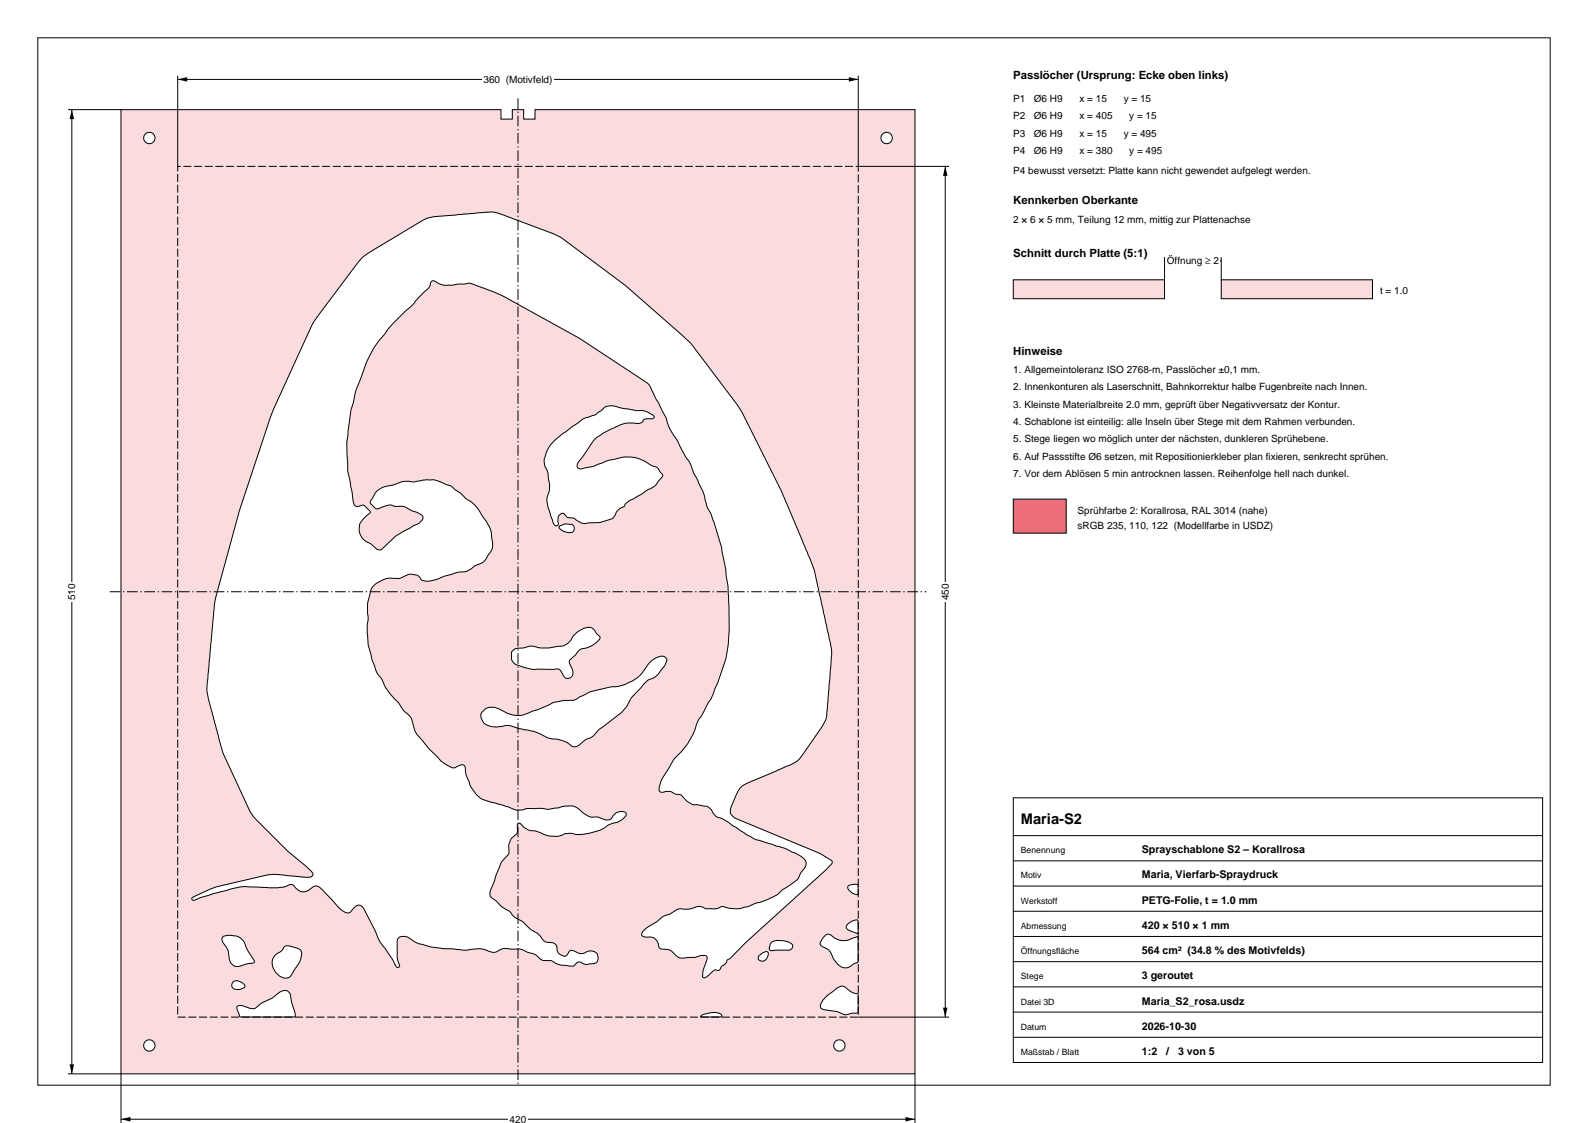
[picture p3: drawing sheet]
<svg xmlns="http://www.w3.org/2000/svg" width="420mm" height="297mm" viewBox="0 0 420 297" stroke-linecap="round" stroke-linejoin="round" font-family="sans-serif">
<path d="M10 10h400v277h-400z" fill="none" stroke="#000" stroke-width=".26"/>
<path d="M32 29v255h210v-255h-100.5v2.5h-3v-2.5h-3v2.5h-3v-2.5zM148 139.1a3.5 3.5 0 0 1 3.7-.1 1.23 1.23 0 0 1-.1 1.6 1.23 1.23 0 0 1-1.5 .2 2.54 2.54 0 0 1-2.2-1.5zM95.9 68.1l2-1.5 13.6-8.2 1.6-.7 1.8-.4 13.4-1.2h2.4l1.7 .5 13.6 5.1 2.7 1.3 16.7 12.5 15.1 13.3 2.4 2.3 11.9 15.7 1.6 2.5 10.2 20.4 7.7 18.3 1.1 3.1 4.2 19 .4 2.2-1.4 17.1-.2 1-1 1.8-5.2 7.6-1.5 1.6-1.9 1-11.3 4.8a5.4 5.4 0 0 0-3.1 3.8l-.4 .9a4.1 4.1 0 0 0-.7 3.4 11.2 11.2 0 0 0 4.8 2.6l18.4 7.7 2.7 1.5a.93 .93 0 0 1 .9 .8 .93 .93 0 0 1-.6 1l-22 20.1-4.3 4.4a1.59 1.59 0 0 0-1.2 1.3l-.4 .4a1.74 1.74 0 0 0-1.2 1.3l-.4 .3-1.1-.1-1.6 1.4a.94 .94 0 0 1-1.5 .3l.2-1.6 .9-2.7a.87 .87 0 0 0-.1-1.1 .87 .87 0 0 0-1-.2l-.8 .1a5.4 5.4 0 0 1-2.9 .4l-.7 .1a2.9 2.9 0 0 1-3.4-1.3 3.7 3.7 0 0 0-3.1-1l-.6-.4a2.71 2.71 0 0 0-3.4-2.7l-.4-.1a.89 .89 0 0 1-.8-.8 .89 .89 0 0 1 .6-1l1-.8 2.4-1.5 1.6-1.3 2.2-.9a3.8 3.8 0 0 1 3.9-1l.9-.1 1.6-.5a3 3 0 0 1 2.9 .5l3-.2a2.28 2.28 0 0 1 2.7-.1l2.6 .3 2.6-.6 2-.9 2.9-.8 1.7-.9a7.8 7.8 0 0 0 2.9-2l2.5-1.7a4 4 0 0 0 2.2-2.8l.2-.3a2.25 2.25 0 0 0 1.1-2.2 2.25 2.25 0 0 0-1.6-1.9l-4.1-2-7.9-2.4-2.1-1.1-6.7-4.4a3.3 3.3 0 0 1-2.8-2.3 5.1 5.1 0 0 0-3.3-1.2l-.2-.1a2.87 2.87 0 0 1-2.8-.9l-.5-.5a2.5 2.5 0 0 0-2.6-1.4 3.5 3.5 0 0 0-3.6-.5 .83 .83 0 0 1-.6-1.2l.7-2.3 2.1-3.3a23 23 0 0 1 3.9-5l2.1-3.4 1.5-3.8 3.4-5.7 1.8-4.5 2.1-6.1 .6-3.7 .3-3.4-.4-12.1-.6-4.6-1.1-5.7-2-6.6-.8-2.3-1.1-1.9-.9-3.8-2.5-4.9-1-2.8-1.2-1.6-2.2-4.4-1.9-2.9-1.1-3.1-3.4-6.7a5.3 5.3 0 0 0-3.2-3.5l-16.4-10.8-19.9-11-6.8-2.7a4.3 4.3 0 0 0-3.3-.6l-4.7 .4-2-.4a2.72 2.72 0 0 0-2.1-.8l-.4 .4a3.3 3.3 0 0 1-1.7 2.6l-2.8 3.1-5.7 5.5-4.7 5.9-2 3.8-2.8 7.4-1.4 5.7-1.1 8.4 .3 7.4 1.3 7.3a1.87 1.87 0 0 0 1.1 2.2l.5-.1a1.33 1.33 0 0 1 2.2 .5l.5 .5a.6 .6 0 0 1 .3 .7 .6 .6 0 0 1-.6 .5l-.7 .7a4 4 0 0 0-1.5 3.9 4 4 0 0 0 2.8 3.1l.4 .2a3.2 3.2 0 0 0 2.5 1.4l3.9-3.7 4.3-2.4a5.1 5.1 0 0 0 2.8-1.9 1.33 1.33 0 0 0-1.2-1.7l-1.9-.7a4.9 4.9 0 0 0-4.3-1.1 4.6 4.6 0 0 0-4.2 .6l-.3 .1a3.4 3.4 0 0 1-2-1.6l.4-.9a5.8 5.8 0 0 1 5.5-3.8l1.2-.4a7.4 7.4 0 0 1 4.6-.5l2.3-.4 2-.1a9.8 9.8 0 0 1 4.7 1.4 3.3 3.3 0 0 1 1.9 1.3l1.3 .8 1.6 1.6 1.4 .9 1.7 1.8 3.1 4.9 .3 1.1 .3 2.5a4.5 4.5 0 0 1-1.3 4l-.1 .2a4 4 0 0 1-3.1 2.2l-.3 .2a5.1 5.1 0 0 1-4.3 1.6l-6.1 2a3.8 3.8 0 0 1-3.7-.3 2.98 2.98 0 0 0-3.7-1 7.8 7.8 0 0 1-4.9 .8l-1.4 .5-1.8 .9a4.2 4.2 0 0 0-1.8 3.5 15.8 15.8 0 0 0-.3 6.2l-.3 1.2v2.2l.3 3.1 1 3.9 .7 1.7a7.2 7.2 0 0 0 2 3.7l.9 2.1 1.4 1.9 2 2.1 1.8 2.4a4.5 4.5 0 0 1 2.2 3.8 6.8 6.8 0 0 0 2.4 3.9l1.7 2 3.7 3.7a6.1 6.1 0 0 0 3.1 1.3l.3-.1a1.86 1.86 0 0 1 2.3-.3l.4 2.3 .7 1.6a7.6 7.6 0 0 0 7 5.9l3.3 1a5 5 0 0 0 4.4 .6l.9-.2h4.2a5.6 5.6 0 0 0 3.3-.1l2.5-.5a4.8 4.8 0 0 1 4.7 1.9 4.2 4.2 0 0 0 3.8 1l.4 .1a3.3 3.3 0 0 0 3 .4l.2-.2a2.64 2.64 0 0 1 3.9-1.4 2.27 2.27 0 0 1-1.7 2.1l-2.9 1-2.3 1.5-2.7 .7-2.1 .4h-1.4l-2-.3-1.1 .1-1.9 .7-1.9-.1-1.4-.3-2.8-1.1a4.8 4.8 0 0 1-3.9-2l-.3 .1a1.07 1.07 0 0 0-.4 1.4l.1 .5a2.92 2.92 0 0 1-1.6 2 6 6 0 0 0-.7 4.1l-.7 .8a10.4 10.4 0 0 0-2.4 4.2l-1.1 3.1a3.6 3.6 0 0 0-.5 3.3l1.5 1.2a10.5 10.5 0 0 0 3.5 2.8 6.7 6.7 0 0 0 3.4 2.6l.7 .7a11.1 11.1 0 0 0 3.3 2.5l.8 .8a2.52 2.52 0 0 0 2.9 1.5 1.82 1.82 0 0 1 1.4 2.3 2.19 2.19 0 0 0 2.3 1.2l.5-.6a1.09 1.09 0 0 1 .8-.9 1.09 1.09 0 0 1 1.1 .3 2.64 2.64 0 0 0 3.3 0 1.89 1.89 0 0 1 2.5 .5 1.89 1.89 0 0 1-.2 2.5l-1.1 .3a3.4 3.4 0 0 1-3-.4 2.12 2.12 0 0 0-2 1l-3.1-.2-1.4-.5a3.1 3.1 0 0 0-3.1-.8 3 3 0 0 1-2.1-1.3l-2.4-.9a6.3 6.3 0 0 0-4.4-.8 4.5 4.5 0 0 0-4 .8 6.3 6.3 0 0 1-3.1-.7l-1.5-.2-3.9 .4-2.5-.3-3.1-.1-3.1-.5-3.1-.8-1.2-.6a4 4 0 0 0-3.3-1.3h-.2a1.4 1.4 0 0 0-1.1 1.9v3.5l.5 1.8a.58 .58 0 0 1-.1 1 .58 .58 0 0 1-.8-.6l-.8-1.6-3.4-4.7-3.1-6.6a5.2 5.2 0 0 0-2.2-3 2.68 2.68 0 0 0-2.3 1.6 1.67 1.67 0 0 1-2.4-.2l-4.2-4.5a4.4 4.4 0 0 0-2.8-2l-.5 .2a3.3 3.3 0 0 1-3.8 1.1l-.7-.6a1.63 1.63 0 0 0-1.9-1l-1.4 .6-1.6 .2-10-.2-7.1 1.7-4.5 1.6a.62 .62 0 0 1-.7 .3 .62 .62 0 0 1-.4-.7l6.3-2.9 13.6-3.2 2.1-.2 8 .8a1.79 1.79 0 0 0 2-.7 9.7 9.7 0 0 0-3-3.2l-3.9-3.2-8.4-8.4-1.1-1.4-7.5-16.1-3.7-13.8-.5-2.6 1.8-21.1 .6-3.8 6.2-22.7 9.1-27 10.3-22.4 11.8-15.9zM135.5 172.2a2.63 2.63 0 0 1 2.7-.8 5.3 5.3 0 0 1 4-.2l2.7 .2 2.2-.4a4.3 4.3 0 0 0 4.5-2.8 5.3 5.3 0 0 1 4.9-2.1l.6 .4 .9 1.3a.95 .95 0 0 1 .7 .9 .95 .95 0 0 1-.7 .9l-1.3 1-1.3 .7a3.3 3.3 0 0 0-2.7 1.3l-.7 .8a2.53 2.53 0 0 0-1.4 1.9v.1a4.2 4.2 0 0 1 .8 3.3 1.4 1.4 0 0 1-1.5 .7 1.4 1.4 0 0 1-1.2-1.2 1.72 1.72 0 0 0-2.5-1.2h-5.3l-2.8-.7a3.1 3.1 0 0 1-2.8-1.9v-1.8zM127.7 188.1a3.9 3.9 0 0 1 5.3-.1l2.1 1a7.4 7.4 0 0 0 6-1l3.9-1.5a13.7 13.7 0 0 1 6.8-1.3l4.4-2.3 5.2-1.2 2.7-.3 3.1-1.3 2.2-1.6 2.2-3 1.3-1.1a2.74 2.74 0 0 1 3.1-.5l.2 .3a2.69 2.69 0 0 1-.7 2.3l-.6 .7a5.7 5.7 0 0 1-3.6 2.8l-3 3.1a16.2 16.2 0 0 0-2.9 4.2l-1.2 1.3-5.9 4.5a5.4 5.4 0 0 1-3.5 2.6l-.5 .4a2.74 2.74 0 0 1-3.1 1.2 9.2 9.2 0 0 0-5.8-2l-4.2-1.9-4.8-1a7.6 7.6 0 0 0-5-.1l-.9-.1a2.98 2.98 0 0 1-3.1-3.7zM58.9 247.8l1.5-.4 1.9 .1 .8 .3a4 4 0 0 1 2.1 3l.9 1.6a3.3 3.3 0 0 1 1.1 2.2l-2.3 .4a3.5 3.5 0 0 1-3.2 .3 4.5 4.5 0 0 1-1.3-3.7l-.4-.9a3.2 3.2 0 0 1-1.2-2.8zM72.8 252.7l.1-.2a5.1 5.1 0 0 0 2.5-2.3 6.3 6.3 0 0 1 4.2 1.3 6.1 6.1 0 0 1-1.8 5.1 2.74 2.74 0 0 1-1.9 2.1 3.9 3.9 0 0 1-3.4-5.7zM61.7 259.6a2.49 2.49 0 0 1 3.1 1.2 2.2 2.2 0 0 1-3.4 .1l-.1-.6zM62.8 266.1a4.8 4.8 0 0 1 3.3 .6 2.14 2.14 0 0 0 2.6-1l3.9-2.2a3.2 3.2 0 0 1 3.6-1.3 4.8 4.8 0 0 1 1 3.1l.9 2.8a.6 .6 0 0 1-.1 .8 .6 .6 0 0 1-.7 .1h-12.6a1.02 1.02 0 0 1-1.4-.6l-.7-1.7zM146.7 116.5l7.4-5.6 2.1-.8a7 7 0 0 0 3.2-1.8 3.9 3.9 0 0 1 4.6-.5l4.2 .8a5.1 5.1 0 0 1 4.8 1.7 2.47 2.47 0 0 1-2.1 .5 1.4 1.4 0 0 0-1.2 .9 5.9 5.9 0 0 1-3 .2h-1.2l-1.6 .5-4.1 2-1.8 1.2-1.1 1-2.6 3.9a5.1 5.1 0 0 0-1.6 3 1.7 1.7 0 0 0 2.3 .2l2-.4 4.2-1.6 4.5-.9 2 .2 1.2 .3 3.1 1.6a4.1 4.1 0 0 1 2.4 1.5l.3 .5a.9 .9 0 0 1 .6 .9 .9 .9 0 0 1-.6 .8l-.5 .5a5.7 5.7 0 0 1-3.2 2.6l-1.5 1.1-3 1.6-1.1 .8-.2 .6a4.9 4.9 0 0 0-2.9 3l-.6 .4-3 1-2.9 .1a4 4 0 0 1-4.1-1.2l-.4-.1a2.94 2.94 0 0 1-2.4-1.3 1.7 1.7 0 0 0-1.3 2.3 .68 .68 0 0 1-.4 1.1 .68 .68 0 0 1-.8-.7l-1.5-4.7a5.3 5.3 0 0 1 .4-3.9l.1-1.6-.4-1.7a6.7 6.7 0 0 0-1-3.6 7.2 7.2 0 0 1 .7-3.6l.8-1.5zM224.3 234.3l.3-.2a3.4 3.4 0 0 1 2.3-.1l.1 1.4a.88 .88 0 0 1-.4 1.2 2.88 2.88 0 0 1-2.4-2.1zM224.2 244.4a3.4 3.4 0 0 1 2.6-1l.2 3.3-.2 .2-.4-.1a4 4 0 0 1-2.6-1.6zM204 249.3a5.2 5.2 0 0 1 5.6 .6 1.29 1.29 0 0 1-.5 1.3 1.29 1.29 0 0 1-1.3 .1h-2.5a1.5 1.5 0 0 1-1.8-.2l.2-1.4zM218.3 247.3l.3-.2a2.68 2.68 0 0 1 2.4 1.1 5.1 5.1 0 0 0 5-.2l.9-.2 .1 5.4a1.15 1.15 0 0 1-.5 1.5l-.5 .1a3.3 3.3 0 0 1-3 1.1 7.3 7.3 0 0 1-3.5-4.3l-.6-.6-1.6-.8a.95 .95 0 0 1 0-1.6zM200.8 252.7l.4-.3a1.47 1.47 0 0 1 2-.5 1.65 1.65 0 0 1-.6 1.9 1.65 1.65 0 0 1-2 0v-.6zM218.2 263.9l2.5-2a2.12 2.12 0 0 1 3.1-.6 5.8 5.8 0 0 0 3.1 1.7l.1 3.6a1.38 1.38 0 0 1-.4 1.4h-1.1a3.8 3.8 0 0 1-2.7 .1l-1.3-.5-1.7-.3a3.9 3.9 0 0 1-2.8-.9 2.8 2.8 0 0 1 1.2-2.5zM185.4 268.6l.7-.3 1.2-.3a4 4 0 0 1 3.6 .5v.3l-.3 .2-5.1-.1h-.2zM38 36.5a1.5 1.5 0 0 1 3 0 1.5 1.5 0 0 1-3 0zM233 36.5a1.5 1.5 0 0 1 3 0 1.5 1.5 0 0 1-3 0zM38 276.5a1.5 1.5 0 0 1 3 0 1.5 1.5 0 0 1-3 0zM220.5 276.5a1.5 1.5 0 0 1 3 0 1.5 1.5 0 0 1-3 0z" fill-rule="evenodd" fill="#fadbde" stroke="#000" stroke-width=".26"/>
<path d="M47 44h180v225h-180z" fill="none" stroke="#000" stroke-width=".26" stroke-dasharray="2.1 .7" stroke-linecap="butt"/>
<path d="M137 26v261M29 156.5h216" fill="none" stroke="#000" stroke-width=".26" stroke-dasharray="2.8 .7 .4 .7" stroke-linecap="butt"/>
<path d="M32 284v13M32 296h210M242 284v13" fill="none" stroke="#000" stroke-width=".26"/>
<path d="M32 296l2.5-.6v1.2zM239.5 295.4l2.5 .6-2.5 .6z" fill="#000"/>
<path d="M134.4 294.9h5.2v2.2h-5.2z" fill-rule="evenodd" fill="#fff"/>
<path d="M47 20v24M227 20v24M47 21h180" fill="none" stroke="#000" stroke-width=".26"/>
<path d="M47 21l2.5-.6v1.2zM224.5 20.4l2.5 .6-2.5 .6z" fill="#000"/>
<path d="M127.5 19.9h19v2.2h-19z" fill-rule="evenodd" fill="#fff"/>
<path d="M18 29h14M19 29v255M18 284h14" fill="none" stroke="#000" stroke-width=".26"/>
<path d="M19 29l.6 2.5h-1.2zM18.4 281.5h1.2l-.6 2.5z" fill="#000"/>
<path d="M17.9 153.9h2.2v5.2h-2.2z" fill-rule="evenodd" fill="#fff"/>
<path d="M227 44h24M250 44v225M227 269h24" fill="none" stroke="#000" stroke-width=".26"/>
<path d="M250 44l.6 2.5h-1.2zM249.4 266.5h1.2l-.6 2.5z" fill="#000"/>
<path d="M248.9 153.9h2.2v5.2h-2.2z" fill-rule="evenodd" fill="#fff"/>
<g fill="#fadbde" stroke="#000" stroke-width=".26">
<path d="M268 74h40v5h-40z" fill-rule="evenodd"/>
<path d="M323 74h40v5h-40z" fill-rule="evenodd"/>
</g>
<path d="M308 68v6M308 69h15M323 68v6" fill="none" stroke="#000" stroke-width=".26"/>
<path d="M308 69l2.5-.6v1.2zM320.5 68.4l2.5 .6-2.5 .6z" fill="#000"/>
<path d="M308.2 67.9h14.6v2.2h-14.6z" fill-rule="evenodd" fill="#fff"/>
<path d="M268 132h14v9h-14z" fill-rule="evenodd" fill="#eb6e7a" stroke="#000" stroke-width=".26"/>
<path d="M268 211h140v70h-140zM268 221h140M268 227.7h140M268 234.3h140M268 241h140M268 247.7h140M268 254.3h140M268 261h140M268 267.7h140M268 274.3h140M268 281h140" fill="none" stroke="#000" stroke-width=".26"/>
<text font-size="3.9" x="270" y="218">Maria-S2</text>
<g font-size="3">
<text x="268" y="21">Passlöcher (Ursprung: Ecke oben links)</text>
<text x="268" y="54">Kennkerben Oberkante</text>
<text x="268" y="68">Schnitt durch Platte (5:1)</text>
<text x="268" y="94">Hinweise</text>
</g>
<g font-size="2.8">
<text x="302" y="225.7">Sprayschablone S2 – Korallrosa</text>
<text x="302" y="232.3">Maria, Vierfarb-Spraydruck</text>
<text x="302" y="239">PETG-Folie, t = 1.0 mm</text>
<text x="302" y="245.7">420 × 510 × 1 mm</text>
<text x="302" y="252.3">564 cm² (34.8 % des Motivfelds)</text>
<text x="302" y="259">3 geroutet</text>
<text x="302" y="265.7">Maria_S2_rosa.usdz</text>
<text x="302" y="272.3">2026-10-30</text>
<text x="302" y="279">1:2</text>
<text x="308.4" y="279">/</text>
<text x="311.6" y="279">3 von 5</text>
</g>
<g font-size="2.6">
<text x="127.9" y="21.9">360 (Motivfeld)</text>
<text x="268" y="27">P1</text>
<text x="273.4" y="27">Ø6 H9</text>
<text x="285.5" y="27">x = 15</text>
<text x="297.2" y="27">y = 15</text>
<text x="268" y="31.6">P2</text>
<text x="273.4" y="31.6">Ø6 H9</text>
<text x="285.5" y="31.6">x = 405</text>
<text x="298.7" y="31.6">y = 15</text>
<text x="268" y="36.2">P3</text>
<text x="268" y="40.8">P4</text>
<text x="273.4" y="36.2">Ø6 H9</text>
<text x="273.4" y="40.8">Ø6 H9</text>
<text x="285.5" y="36.2">x = 15</text>
<text x="285.5" y="40.8">x = 380</text>
<text x="297.2" y="36.2">y = 495</text>
<text x="298.7" y="40.8">y = 495</text>
<text x="268" y="46">P4 bewusst versetzt: Platte kann nicht gewendet aufgelegt werden.</text>
<text x="268" y="59">2 × 6 × 5 mm, Teilung 12 mm, mittig zur Plattenachse</text>
<text x="308.6" y="69.9">Öffnung ≥ 2</text>
<text x="365" y="77.8">t = 1.0</text>
<text x="268" y="98.6">1. Allgemeintoleranz ISO 2768-m, Passlöcher ±0,1 mm.</text>
<text x="268" y="103.2">2. Innenkonturen als Laserschnitt, Bahnkorrektur halbe Fugenbreite nach Innen.</text>
<text x="268" y="107.8">3. Kleinste Materialbreite 2.0 mm, geprüft über Negativversatz der Kontur.</text>
<text x="268" y="112.4">4. Schablone ist einteilig: alle Inseln über Stege mit dem Rahmen verbunden.</text>
<text x="268" y="117">5. Stege liegen wo möglich unter der nächsten, dunkleren Sprühebene.</text>
<text x="268" y="121.6">6. Auf Passstifte Ø6 setzen, mit Repositionierkleber plan fixieren, senkrecht sprühen.</text>
<text x="268" y="126.2">7. Vor dem Ablösen 5 min antrocknen lassen. Reihenfolge hell nach dunkel.</text>
<text x="285" y="136">Sprühfarbe 2: Korallrosa, RAL 3014 (nahe)</text>
<text x="285" y="140">sRGB 235, 110, 122 (Modellfarbe in USDZ)</text>
<text x="19.9" y="158.7" transform="rotate(-90 19.9 158.7)">510</text>
<text x="250.9" y="158.7" transform="rotate(-90 250.9 158.7)">450</text>
<text x="134.8" y="296.9">420</text>
</g>
<g font-size="2.3">
<text x="270" y="225.7">Benennung</text>
<text x="270" y="232.3">Motiv</text>
<text x="270" y="239">Werkstoff</text>
<text x="270" y="245.7">Abmessung</text>
<text x="270" y="252.3">Öffnungsfläche</text>
<text x="270" y="259">Stege</text>
<text x="270" y="265.7">Datei 3D</text>
<text x="270" y="272.3">Datum</text>
<text x="270" y="279">Maßstab / Blatt</text>
</g>
</svg>
